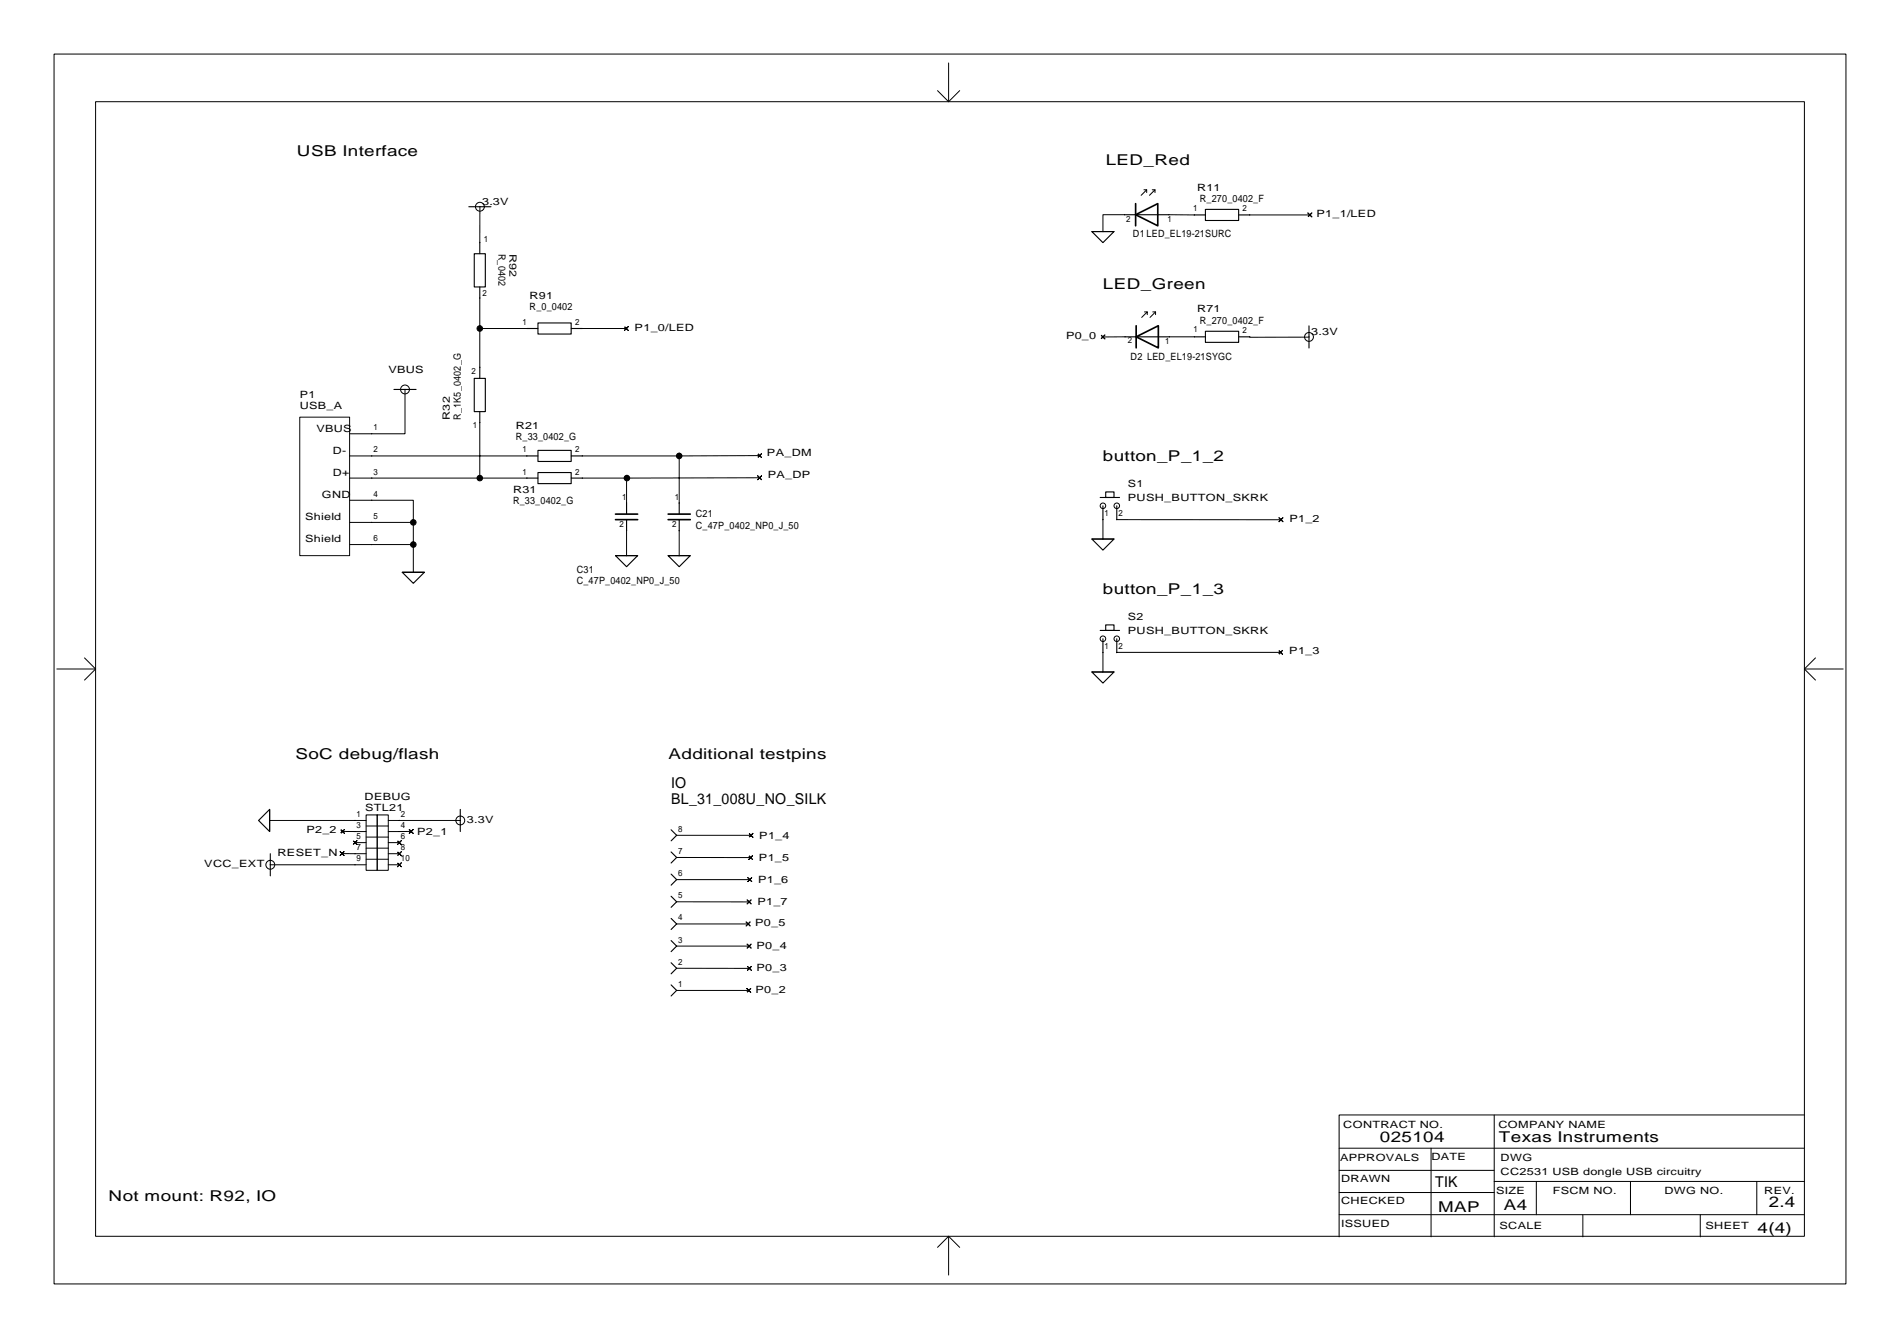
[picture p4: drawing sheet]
<svg xmlns="http://www.w3.org/2000/svg" width="436mm" height="307mm" viewBox="0 0 436 307" stroke-linecap="round" stroke-linejoin="round" font-family="sans-serif">
<g fill="none" stroke="#000" stroke-width=".23">
<path d="M12.4 12.4h410.8v281.9h-410.8zM217.5 14.4v8.9M21.9 23.3h391.8v260.1h-391.8zM215 20.8l2.5 2.5M220 20.8l-2.5 2.5M110 47.4v8.2M257.8 49.2h-4.9v3.9M262.3 43.5h.6M262.9 44.1v-.6l-1.3 1.3M264.2 43.5h.6M264.8 44.1v-.6l-1.3 1.3M268 49.2l5.8 .1"/>
<path d="M286.5 49.3h13.8M299.9 48.8l.4 .5 .5-.5-.5 .5 .5 .4-.5-.4-.4 .4 .4-.4zM110 68.3v7M120.8 75.3h-10.8v8.9M133.5 75.3h10.1M143.2 74.9l.4 .4 .5-.4-.5 .4 .5 .5-.5-.5-.4 .5 .4-.5zM252.4 76.8l.5 .4 .4-.4-.4 .4 .4 .5-.4-.5-.5 .5 .5-.5zM258 77.2h-5.1M262.4 71.5h.6M263 72.1v-.6l-1.2 1.3M264.3 71.5h.6M264.9 72.1v-.6l-1.2 1.3"/>
<path d="M268.1 77.2h5.7M286.5 77.2h13.6M68.7 95.6h11.5v31.8h-11.5zM92.9 89.3v10.1h-12.7M110 96.9v12.7h-29.8M80.2 114.7h14.6v5.1M80.2 119.8h14.6M80.2 104.5h40.6M94.8 119.8v11.4M110 109.6h10.8M133.5 109.6h10.2M143.7 109.6v5.7"/>
<path d="M155.7 104.5v10.8M173.7 104l.5 .4 .4-.4-.4 .4 .4 .5-.4-.5-.5 .5 .5-.5zM173.7 109.1l.5 .4 .4-.4-.4 .4 .4 .5-.4-.5-.5 .5 .5-.5zM174.2 104.4l-40.7 .1M174.2 109.5l-30.5 .1M252.9 119.1v4.5M256.1 119.1h37.6M293.2 118.7l.5 .4 .4-.4-.4 .4 .4 .5-.4-.5-.5 .5 .5-.5zM80.2 124.8h14.6M143.7 121.7v5.7M155.7 121.7v5.7M13 153.4h8.9"/>
<path d="M19.4 150.8l2.5 2.6M21.9 153.4l-2.5 2.5M252.9 149.6v4.4M293.2 149.1l.4 .5 .5-.5-.5 .5 .5 .4-.5-.4-.4 .4 .4-.4zM293.6 149.6h-37.5M413.7 153.4l2.6 2.5M413.7 153.4h8.9M416.3 150.8l-2.6 2.6M61.8 188.1h22.1M62 198.2h21.9M78 195.2l.4 .5 .5-.5-.5 .5 .5 .4-.5-.4-.4 .4 .4-.4zM78.1 190.2l.4 .4 .5-.4-.5 .4 .5 .4-.5-.4-.4 .4 .4-.4z"/>
<path d="M78.4 195.7h5.5M78.5 190.6h5.4M81 192.7l.4 .5 .5-.5-.5 .5 .5 .4-.5-.4-.4 .4 .4-.4zM81.4 193.2h2.5M83.9 186.8h2.6v12.7h-2.6zM83.9 189.4h5.1M83.9 191.9h5.1M83.9 194.4h5.1M83.9 197h5.1M86.5 186.8h2.5v12.7h-2.5zM89 188.1h16.5M89 198.2h2.6"/>
<path d="M89 195.7h2.6M89 193.2h2.6M91.1 192.7l.5 .5 .4-.5-.4 .5 .4 .4-.4-.4-.5 .4 .5-.4zM91.1 195.3l.5 .4 .4-.4-.4 .4 .4 .5-.4-.5-.5 .5 .5-.5zM91.1 197.8l.5 .4 .4-.4-.4 .4 .4 .5-.4-.5-.5 .5 .5-.5zM93.8 190.2l.5 .4 .4-.4-.4 .4 .4 .4-.4-.4-.5 .4 .5-.4zM94.3 190.6h-5.3M155.1 191.5h17.1M155.1 196.6h17M171.7 196.1l.4 .5 .5-.5-.5 .5 .5 .4-.5-.4-.4 .4 .4-.4zM171.7 191l.5 .5 .4-.5-.4 .5 .4 .4-.4-.4-.5 .4 .5-.4zM155.1 201.6h16.8"/>
<path d="M155.1 211.8h16.4M155.1 216.9h16.7M155.1 206.7l16.7 .1M171.1 211.4l.4 .4 .5-.4-.5 .4 .5 .5-.5-.5-.4 .5 .4-.5zM171.3 206.3l.5 .5 .4-.5-.4 .5 .4 .4-.4-.4-.5 .4 .5-.4zM171.3 216.4l.5 .5 .4-.5-.4 .5 .4 .4-.4-.4-.5 .4 .5-.4zM171.5 201.2l.4 .4 .5-.4-.5 .4 .5 .5-.5-.5-.4 .5 .4-.5zM155.1 222h16.7M155.1 227h16.6M171.2 226.6l.5 .4 .4-.4-.4 .4 .4 .5-.4-.5-.5 .5 .5-.5zM171.4 221.5l.4 .5 .5-.5-.5 .5 .5 .4-.5-.4-.4 .4 .4-.4zM342.6 255.6v27.9"/>
<path d="M413.7 255.6h-106.7v27.9M307 273.4h35.6M307 268.3h35.6M307 278.5h106.7M307 263.2h106.7M328.1 263.2v20.3M342.6 270.8h71.1M352.2 270.8v7.7M362.9 278.5v5M373.8 270.8v7.7M389.8 278.5v5M402.8 270.8v7.7"/>
<path d="M217.5 283.4v8.9M217.5 283.4l-2.5 2.6M217.5 283.4l2.5 2.6"/>
<circle cx="110" cy="47.4" r="1.02"/>
<circle cx="300.1" cy="77.2" r="1.02"/>
<circle cx="92.9" cy="89.3" r="1.02"/>
<circle cx="252.9" cy="115.9" r=".64"/>
<circle cx="256.1" cy="115.9" r=".64"/>
<circle cx="252.9" cy="146.4" r=".64"/>
<circle cx="256.1" cy="146.4" r=".64"/>
<circle cx="62" cy="198.2" r="1.02"/>
<circle cx="105.5" cy="188.1" r="1.02"/>
</g>
<g fill="#000" stroke="#000" stroke-width=".23">
<circle cx="110" cy="55.6" r=".01"/>
<circle cx="110" cy="47.4" r=".01"/>
<circle cx="252.9" cy="53.1" r=".01"/>
<circle cx="257.8" cy="49.2" r=".01"/>
<circle cx="268" cy="49.2" r=".01"/>
<circle cx="273.8" cy="49.3" r=".01"/>
<circle cx="286.5" cy="49.3" r=".01"/>
<circle cx="110" cy="68.3" r=".01"/>
<circle cx="110" cy="75.3" r=".64"/>
<circle cx="120.8" cy="75.3" r=".01"/>
<circle cx="133.5" cy="75.3" r=".01"/>
<circle cx="258" cy="77.2" r=".01"/>
<circle cx="268.1" cy="77.2" r=".01"/>
<circle cx="273.8" cy="77.2" r=".01"/>
<circle cx="286.5" cy="77.2" r=".01"/>
<circle cx="300.1" cy="77.2" r=".01"/>
<circle cx="85.2" cy="99.4" r=".01"/>
<circle cx="92.9" cy="89.3" r=".01"/>
<circle cx="110" cy="84.2" r=".01"/>
<circle cx="110" cy="96.9" r=".01"/>
<circle cx="85.2" cy="109.6" r=".01"/>
<circle cx="85.2" cy="119.8" r=".01"/>
<circle cx="85.2" cy="104.5" r=".01"/>
<circle cx="85.2" cy="114.7" r=".01"/>
<circle cx="94.8" cy="119.8" r=".64"/>
<circle cx="110" cy="109.6" r=".64"/>
<circle cx="120.8" cy="109.6" r=".01"/>
<circle cx="120.8" cy="104.5" r=".01"/>
<circle cx="133.5" cy="109.6" r=".01"/>
<circle cx="133.5" cy="104.5" r=".01"/>
<circle cx="143.7" cy="115.3" r=".01"/>
<circle cx="143.7" cy="109.6" r=".64"/>
<circle cx="155.7" cy="115.3" r=".01"/>
<circle cx="155.7" cy="104.5" r=".64"/>
<circle cx="252.9" cy="119.1" r=".01"/>
<circle cx="256.1" cy="119.1" r=".01"/>
<circle cx="85.2" cy="124.8" r=".01"/>
<circle cx="94.8" cy="131.2" r=".01"/>
<circle cx="94.8" cy="124.8" r=".64"/>
<circle cx="143.7" cy="121.7" r=".01"/>
<circle cx="143.7" cy="127.4" r=".01"/>
<circle cx="155.7" cy="127.4" r=".01"/>
<circle cx="155.7" cy="121.7" r=".01"/>
<circle cx="252.9" cy="123.6" r=".01"/>
<circle cx="252.9" cy="149.6" r=".01"/>
<circle cx="252.9" cy="154" r=".01"/>
<circle cx="256.1" cy="149.6" r=".01"/>
<circle cx="61.8" cy="188.1" r=".01"/>
<circle cx="62" cy="198.2" r=".01"/>
<circle cx="81.4" cy="195.7" r=".01"/>
<circle cx="81.4" cy="188.1" r=".01"/>
<circle cx="81.4" cy="190.6" r=".01"/>
<circle cx="81.4" cy="198.2" r=".01"/>
<circle cx="91.6" cy="188.1" r=".01"/>
<circle cx="91.6" cy="190.6" r=".01"/>
<circle cx="105.5" cy="188.1" r=".01"/>
<circle cx="155.1" cy="196.6" r=".01"/>
<circle cx="155.1" cy="191.5" r=".01"/>
<circle cx="155.1" cy="216.9" r=".01"/>
<circle cx="155.1" cy="206.7" r=".01"/>
<circle cx="155.1" cy="211.8" r=".01"/>
<circle cx="155.1" cy="201.6" r=".01"/>
<circle cx="155.1" cy="227" r=".01"/>
<circle cx="155.1" cy="222" r=".01"/>
</g>
<g fill="none" stroke="#000" stroke-width=".25">
<path d="M107.5 47.4h5.1M108.7 58.2h2.6v7.6h-2.6zM110 55.6v2.6M250.3 53.1h5.1l-2.5 2.5zM250.3 53.1h5.1M257.8 49.2h10.2M273.8 49.3h2.6M276.4 48h7.6v2.5h-7.6zM284 49.3h2.5M110 65.8v2.5M120.8 75.3h2.5M123.3 74h7.7v2.6h-7.7z"/>
<path d="M131 75.3h2.5M258 77.2h10.1M273.8 77.2h2.6M276.4 75.9h7.6v2.6h-7.6zM284 77.2h2.5M300.1 74.7v5.1M90.3 89.3h5.1M108.7 86.7h2.6v7.7h-2.6zM110 84.2v2.5M110 94.4v2.5M120.8 104.5h2.5M120.8 109.6h2.5"/>
<path d="M123.3 103.2h7.7v2.6h-7.7zM123.3 108.3h7.7v2.6h-7.7zM131 104.5h2.5M131 109.6h2.5M143.7 115.3v2.6M143.7 119.1v2.6M155.7 115.3v2.6M155.7 119.1v2.6M252.2 114h4.5M252.9 115.9v3.2M253.5 112.8h1.9v1.2h-1.9zM256.1 115.9v3.2"/>
<path d="M92.2 131.2h5.1l-2.5 2.5zM92.2 131.2h5.1M141.1 127.4h5.1l-2.5 2.5zM141.1 127.4h5.1M153.2 127.4h5.1l-2.6 2.5zM153.2 127.4h5.1M250.3 123.6h5.1l-2.5 2.5zM250.3 123.6h5.1M250.3 154h5.1l-2.5 2.6zM250.3 154h5.1M252.2 144.5h4.5M252.9 146.4v3.2"/>
<path d="M253.5 143.3h1.9v1.2h-1.9zM256.1 146.4v3.2M59.3 188.1l2.5-2.6v5.1zM61.8 185.5v5.1M62 195.7v5.1M105.5 185.5v5.1M153.9 195.3l1.2 1.3-1.2 1.2M153.9 190.2l1.2 1.3-1.2 1.3M153.9 215.6l1.2 1.3-1.2 1.3M153.9 210.5l1.2 1.3-1.2 1.3M153.9 205.5l1.2 1.2-1.2 1.3M153.9 200.4l1.2 1.2-1.2 1.3"/>
<path d="M153.9 225.8l1.2 1.2-1.2 1.3M153.9 220.7l1.2 1.3-1.2 1.2"/>
</g>
<path d="M260.4 49.2l5.1-2.5v5.1zM260.4 46.7v5.1M260.5 77.2l5.1-2.5v5.1zM260.5 74.7v5.1M141.1 117.9h5.1M141.1 119.1h5.1M153.2 117.9h5.1M153.2 119.1h5.1" fill="none" stroke="#000" stroke-width=".38"/>
<g font-size="3.4">
<text x="68.1" y="35.8">USB Interface</text>
<text x="253.5" y="37.7">LED_Red</text>
<text x="252.9" y="66.3">LED_Green</text>
<text x="252.9" y="105.7">button_P_1_2</text>
<text x="252.9" y="136.2">button_P_1_3</text>
<text x="67.7" y="173.9">SoC debug/flash</text>
<text x="153.3" y="173.9">Additional testpins</text>
<text x="153.9" y="180.6">IO</text>
<text x="153.9" y="184.4">BL_31_008U_NO_SILK</text>
<text x="316.4" y="261.9">025104</text>
<text x="343.7" y="261.9">Texas Instruments</text>
<text x="24.9" y="275.2">Not mount: R92, IO</text>
<text x="329.1" y="272">TIK</text>
<text x="329.7" y="277.8">MAP</text>
<text x="344.8" y="277.4">A4</text>
<text x="405.5" y="276.7">2.4</text>
<text x="403" y="282.7">4(4)</text>
</g>
<g font-size="2.3">
<text x="110.5" y="46.9">3.3V</text>
<text x="274.5" y="43.7">R11</text>
<text x="275.1" y="46.2">R_270_0402_F</text>
<text x="301.8" y="49.7">P1_1/LED</text>
<text x="114.3" y="58.2" transform="rotate(90 114.3 58.2)">R_0402</text>
<text x="116.9" y="58.2" transform="rotate(90 116.9 58.2)">R92</text>
<text x="259.8" y="54.4">D1LED_EL19-21SURC</text>
<text x="121.4" y="68.5">R91</text>
<text x="121.4" y="71">R_0_0402</text>
<text x="274.5" y="71.6">R71</text>
<text x="145.5" y="75.8">P1_0/LED</text>
<text x="244.4" y="77.7">P0_0</text>
<text x="275.1" y="74.2">R_270_0402_F</text>
<text x="300.6" y="76.7">3.3V</text>
<text x="259.2" y="82.4">D2 LED_EL19-21SYGC</text>
<text x="89" y="85.6">VBUS</text>
<text x="68.7" y="91.3">P1</text>
<text x="68.7" y="93.9">USB_A</text>
<text x="72.5" y="98.9">VBUS</text>
<text x="103.2" y="96.3" transform="rotate(-90 103.2 96.3)">R32</text>
<text x="105.7" y="96.3" transform="rotate(-90 105.7 96.3)">R_1K5_0402_G</text>
<text x="118.3" y="98.3">R21</text>
<text x="118.3" y="100.8">R_33_0402_G</text>
<text x="76.3" y="104">D-</text>
<text x="175.8" y="104.5">PA_DM</text>
<text x="76.3" y="109.1">D+</text>
<text x="117.6" y="112.9">R31</text>
<text x="176" y="109.5">PA_DP</text>
<text x="258.6" y="111.6">S1</text>
<text x="70" y="119.3">Shield</text>
<text x="73.8" y="114.2">GND</text>
<text x="117.6" y="115.5">R_33_0402_G</text>
<text x="159.5" y="118.6">C21</text>
<text x="258.6" y="114.8">PUSH_BUTTON_SKRK</text>
<text x="295.6" y="119.7">P1_2</text>
<text x="70" y="124.3">Shield</text>
<text x="159.5" y="121.2">C_47P_0402_NP0_J_50</text>
<text x="132.2" y="131.3">C31</text>
<text x="132.2" y="133.9">C_47P_0402_NP0_J_50</text>
<text x="258.6" y="142.1">S2</text>
<text x="258.6" y="145.3">PUSH_BUTTON_SKRK</text>
<text x="295.6" y="150">P1_3</text>
<text x="83.6" y="183.4">DEBUG</text>
<text x="83.7" y="185.8">STL21</text>
<text x="70.3" y="191.1">P2_2</text>
<text x="95.7" y="191.3">P2_1</text>
<text x="107.1" y="188.7">3.3V</text>
<text x="63.6" y="196.3">RESET_N</text>
<text x="174" y="197.4">P1_5</text>
<text x="174.1" y="192.3">P1_4</text>
<text x="46.8" y="198.8">VCC_EXT</text>
<text x="173.8" y="202.4">P1_6</text>
<text x="173.7" y="207.5">P1_7</text>
<text x="173.1" y="212.4">P0_5</text>
<text x="173.5" y="217.6">P0_4</text>
<text x="173.2" y="227.7">P0_2</text>
<text x="173.5" y="222.5">P0_3</text>
<text x="308" y="258.6">CONTRACT NO.</text>
<text x="343.6" y="258.6">COMPANY NAME</text>
<text x="307.2" y="266.1">APPROVALS</text>
<text x="328.2" y="265.9">DATE</text>
<text x="344.1" y="266.2">DWG</text>
<text x="344.1" y="269.3">CC2531 USB dongle USB circuitry</text>
<text x="307.5" y="271">DRAWN</text>
<text x="343" y="273.7">SIZE</text>
<text x="356" y="273.7">FSCM NO.</text>
<text x="381.6" y="273.7">DWG NO.</text>
<text x="404.5" y="273.7">REV.</text>
<text x="307.5" y="276.1">CHECKED</text>
<text x="307.5" y="281.2">ISSUED</text>
<text x="343.8" y="281.7">SCALE</text>
<text x="391.1" y="281.7">SHEET</text>
</g>
<g font-size="2">
<text x="258.2" y="50.8">2</text>
<text x="267.7" y="50.9">1</text>
<text x="273.6" y="48.4">1</text>
<text x="284.9" y="48.5">2</text>
<text x="110.9" y="55.4">1</text>
<text x="110.6" y="67.8">2</text>
<text x="119.8" y="74.5">1</text>
<text x="131.9" y="74.5">2</text>
<text x="273.6" y="76.1">1</text>
<text x="284.9" y="76.4">2</text>
<text x="258.6" y="78.7">2</text>
<text x="267.2" y="78.8">1</text>
<text x="108.1" y="85.6">2</text>
<text x="85.6" y="98.6">1</text>
<text x="108.4" y="98">1</text>
<text x="85.6" y="103.7">2</text>
<text x="119.8" y="103.7">1</text>
<text x="131.9" y="103.7">2</text>
<text x="85.6" y="108.8">3</text>
<text x="85.6" y="113.9">4</text>
<text x="119.8" y="108.8">1</text>
<text x="131.9" y="108.8">2</text>
<text x="85.6" y="119">5</text>
<text x="142.7" y="114.5">1</text>
<text x="154.7" y="114.5">1</text>
<text x="253.2" y="118.3">1</text>
<text x="256.4" y="118.3">2</text>
<text x="85.6" y="124">6</text>
<text x="142" y="120.9">2</text>
<text x="154.1" y="120.9">2</text>
<text x="253.2" y="148.8">1</text>
<text x="256.4" y="148.8">2</text>
<text x="81.8" y="187.3">1</text>
<text x="81.8" y="189.8">3</text>
<text x="91.9" y="187.3">2</text>
<text x="91.9" y="189.8">4</text>
<text x="155.5" y="190.7">8</text>
<text x="81.8" y="192.4">5</text>
<text x="81.8" y="194.9">7</text>
<text x="81.8" y="197.4">9</text>
<text x="91.9" y="192.4">6</text>
<text x="91.9" y="194.9">8</text>
<text x="91.9" y="197.4">10</text>
<text x="155.5" y="195.8">7</text>
<text x="155.5" y="200.9">6</text>
<text x="155.5" y="205.9">5</text>
<text x="155.5" y="211">4</text>
<text x="155.5" y="216.1">3</text>
<text x="155.5" y="221.2">2</text>
<text x="155.5" y="226.3">1</text>
</g>
</svg>
